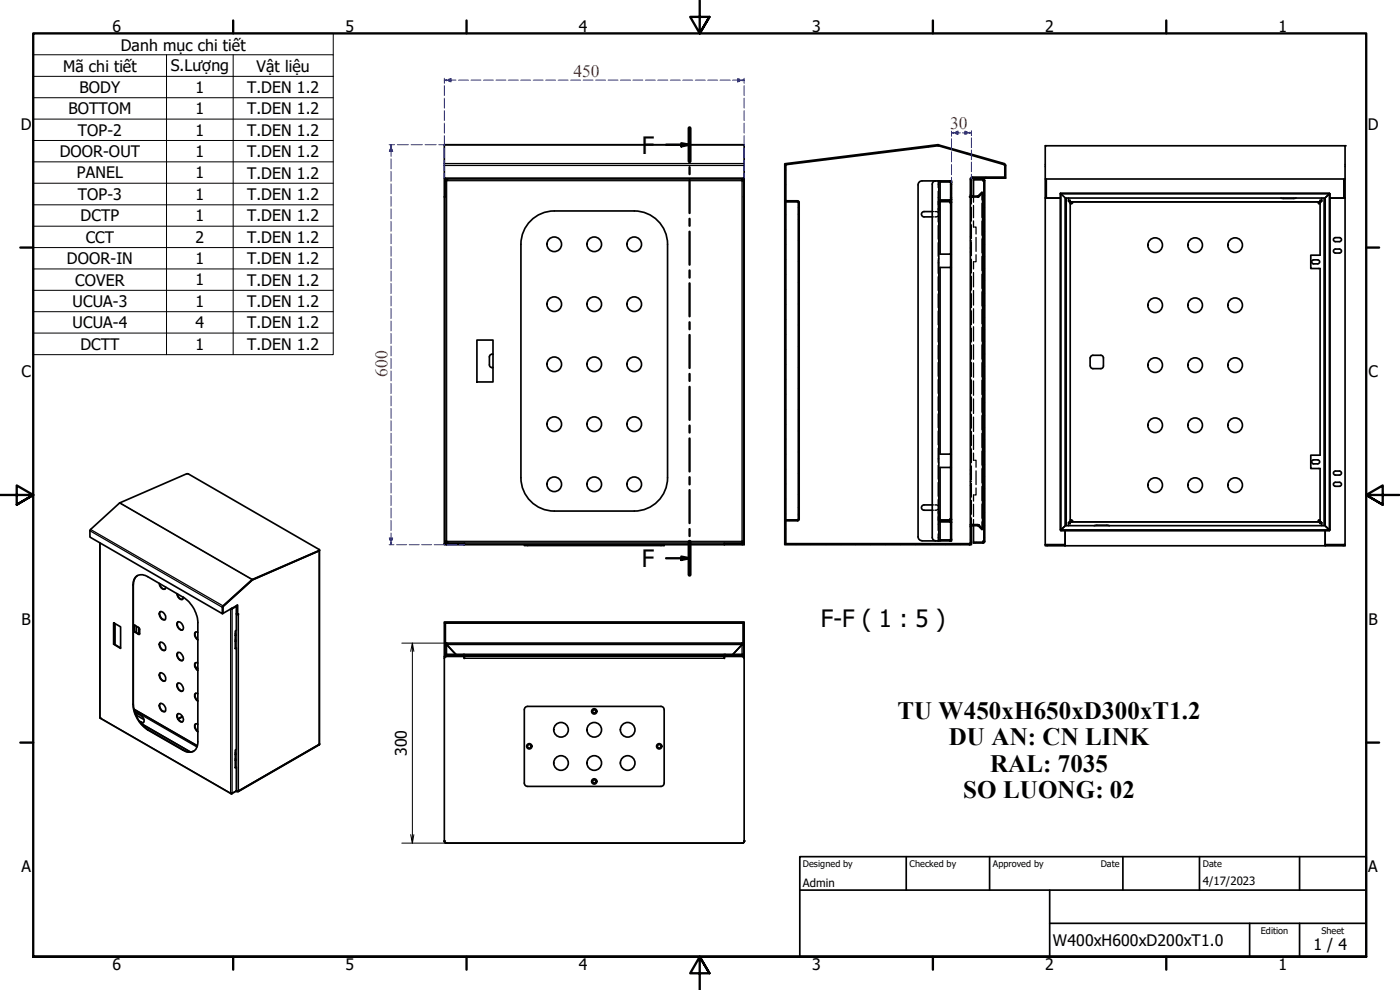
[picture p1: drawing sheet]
<svg xmlns="http://www.w3.org/2000/svg" width="420mm" height="297mm" viewBox="0 0 420 297" stroke-linecap="round" stroke-linejoin="round" font-family="sans-serif">
<!-- layer: Hatch (ISO) -->
<g fill="none" stroke="#000" stroke-width=".3">
<path d="M235.8 59.9l-.3 .3M235.8 55.4l-.3 .3M235.8 51l-.3 .2M237.9 48.8l-.3 .4M243.1 48.2l-.3 .4M248.2 47.5l-.4 .4M253.3 46.9l-.3 .4M258.4 46.3l-.3 .4M263.6 45.6l-.4 .4M268.7 45l-.3 .4M273.8 44.4l-.3 .4M279 43.7l-.4 .4"/>
<path d="M282.4 54.3l.2 .2M283.3 43.9l-.3 .3M286.8 44.9l-.3 .2M290.3 45.9l-.3 .3M291.2 57.8l.3 .2M291.2 54.2l.3 .1M293 58.9l.5 .2M293.8 46.9l-.3 .3M295.5 58.6l-.2 .1M295.5 54.9l-.2 .1M295.8 53.1l.6 .4M297.2 47.9l-.2 .2"/>
<path d="M300.7 48.9l-.2 .2M301.8 52.3l-.2 .3M235.8 77.9l-.3 .3M235.8 73.4l-.3 .3M235.8 68.9l-.3 .3M235.8 64.4l-.3 .3M236.4 60.2l.1 .3M239.6 78.5l.2 .4M239.6 72.1l.2 .5M239.6 65.8l.2 .4M281.6 62.5l.3 .3M283.7 60.1l.2 .1"/>
<path d="M284.1 60.2l.1 .3M285.3 75.1l.3 .4M285.3 68.8l.3 .3M285.3 62.4l.3 .4M295.5 76.9l-.2 .2M295.5 73.3l-.2 .1M295.5 69.6l-.2 .1M295.5 65.9l-.2 .1M295.5 62.3l-.2 .1M235.8 95.9l-.3 .2M235.8 91.4l-.3 .3M235.8 86.9l-.3 .3"/>
<path d="M235.8 82.4l-.3 .3M239.6 97.5l.2 .5M239.6 91.2l.2 .4M239.6 84.8l.2 .5M285.3 94.2l.3 .3M285.3 87.8l.3 .4M285.3 81.5l.3 .3M295.5 98.9l-.2 .1M295.5 95.2l-.2 .2M295.5 91.6l-.2 .1M295.5 87.9l-.2 .2M295.5 84.3l-.2 .1"/>
<path d="M295.5 80.6l-.2 .1M235.8 118.3l-.3 .3M235.8 113.8l-.3 .3M235.8 109.3l-.3 .3M235.8 104.8l-.3 .3M235.8 100.3l-.3 .3M239.6 116.6l.2 .4M239.6 110.2l.2 .5M239.6 103.9l.2 .4M285.3 119.6l.3 .3M285.3 113.2l.3 .4M285.3 106.9l.3 .3"/>
<path d="M285.3 100.5l.3 .4M295.5 117.3l-.2 .1M295.5 113.6l-.2 .1M295.5 109.9l-.2 .1M295.5 106.2l-.2 .2M295.5 102.6l-.2 .1M235.8 136.3l-.3 .3M235.8 131.7l-.3 .4M235.8 127.3l-.3 .3M235.8 122.8l-.3 .3M239.6 135.6l.2 .5M239.6 129.3l.2 .4"/>
<path d="M239.6 122.9l.2 .5M285.3 138.6l.3 .4M285.3 132.3l.3 .3M285.3 125.9l.3 .4M295.5 139.2l-.2 .2M295.5 135.6l-.2 .1M295.5 131.9l-.2 .2M295.5 128.3l-.2 .1M295.5 124.6l-.2 .1M295.5 120.9l-.2 .2M235.8 158.7l-.3 .3M235.8 154.2l-.3 .3"/>
<path d="M235.8 149.7l-.3 .3M235.8 145.2l-.3 .3M235.8 140.8l-.3 .2M236.7 156l.2 .3M239.6 154.7l.2 .4M239.6 148.3l.2 .5M239.6 142l.2 .4M282.1 156.3l-.1 .1M284.4 156l.1 .3M285.3 151.3l.3 .4M285.3 145l.3 .3M285.6 156.8l-.3 .3"/>
<path d="M291.4 157.6l.2 .2M295.5 157.6l-.2 .1M295.5 153.9l-.2 .1M295.5 150.2l-.2 .2M295.5 146.5l-.2 .2M295.5 142.9l-.2 .2M238.6 163.1l.3 .3M243.1 163.1l.2 .3M247.5 163.1l.3 .3M252 163.1l.3 .3M256.5 163.1l.3 .3M261 163.1l.3 .3"/>
<path d="M265.5 163.1l.3 .3M270 163.1l.3 .3M274.5 163.1l.3 .3M279 163.1l.3 .3M282.5 162l-.2 .3M283.5 163.1l.3 .3M288 163.1l.2 .3M291.2 161.9l.3 .3M293.1 162.7l-.5 .2M295.5 161.2l-.2 .2"/>
</g>
<!-- layer: Visible (ISO) -->
<g fill="none" stroke="#000" stroke-width=".51">
<path d="M133.3 43.4h90v10.1h-90zM133.3 59v104.1h6v.3M133.3 53.5v5.5h.2M133.5 53.5v5.6h-.2M133.5 54.2v108.2M133.7 53.7v.2M133.8 54.1l.2-.1zM134 54h-.1M134 53.7l-.5 .5M134 53.7v.5h-.5M134 53.7v.3M134 53.7h88.7"/>
<path d="M222.7 53.7l.4 .5M222.7 53.7l.2 .5M222.7 53.7v.5h.4M223.1 53.5v.4M223.1 59.1h.2v104h-.5M223.1 59l.2 .1M223.1 54.2v108.2M223.3 53.5v5.5M235.5 49.5h.3v113.6h-.3zM236.2 49.3l-.4 .2M275.5 55.5v105.6l.3 .6 .9 .5M280.8 54.3a.98 .98 0 0 0-1 1v106"/>
<path d="M281.6 43.7l19.7 5.7 .2 .3M281.7 43.5l19.7 5.6 .4 .6v3.8h-.2v-3.9M281.7 43.4l-46.2 5.7v.4l46.1-5.8M281.7 54.3v5.9M282.1 54.3h-5.8l-.5 .5-.3 .7M282.1 54.5v-.2h3.5v.5M282.1 54.5v5.6h3M282.1 54.5h3.1M285.1 54.5l.2 .3M285.1 54.3l.5 .5M285.2 60l-.1 .1M285.3 59.8l-.2 .2"/>
<path d="M285.3 54.8v.5h.3v-.5M285.3 59.8v-.5h.3v.5M285.3 59.8l-.2 .3M285.3 55.3v4M285.6 59.8l-.5 .4 .5 .5M285.6 59.8v102.5h-3.5v-.3h3M285.6 55.3v4M291.2 59h-.2l.2 .1v98.3h2.2M291.2 58.5l.2 .4 .4 .2M291.5 59.1h1.9M291.8 53.5l-.3 .2v4.8l.3 .3M291.8 53.1l-.4 .2-.2 .4v5.4l.3-.1"/>
<path d="M291.8 53.1h9.8v.4h-9.8M291.8 58.9h1.6M292.2 54v4.9M293.6 58.7l-.2 .1M293.6 58.7l1.1-1.1 .2 .2-1.1 1.2M293.8 58.9l-.4 .2M294.9 57.8v100.9M295 53.7h-2.8v.3h2.8M295 54v.2zM295 54.2h.3v108.2M295.1 53.7l.4 .5M295.1 54l.2 .2"/>
<path d="M295.5 54.2v108.3l-.4 .4M313.7 43.7h90v10h-90zM313.7 59.4v104h5.9v.4M313.7 53.7v5.7h.3v-5.4M313.7 59.4h.2M313.9 53.7v5.7h4.3h-3.9M318.3 58.2v-.2h80.7l-1.2 1.2 1.4-1v100.8l-1.4-1.1 1.2 1.1v.2h-80.6v-.2l1.1-1.1-1.3 1.1v-100.8h80.8v100.8h-80.6v-100.8l1.1 1M319.7 59.4h78v98.3h-78zM320 59.4v98.3M320.7 59.4v.9M384.4 59.4h4.6M396.7 59.4v.9"/>
<path d="M397.4 59.4v98.3M403.4 54v5.4h-4.2h3.9M403.4 59.4h.3v104h-.6M403.4 53.7v5.7h.3M403.7 53.7v5.7M159.7 65.8a10 10 0 0 1 6.7-2.5h23.9a10 10 0 0 1 10 10v70a10 10 0 0 1-9.9 10h-24.1a10 10 0 0 1-10-10v-70a10 10 0 0 1 3.4-7.5zM235.8 60.5h3.5M239.3 60.5h-3.5v-.3h3.6l.4 .5M239.3 60.5l.3 .2v95.2l-.3 .1M239.3 60.5l.2 .1M239.4 60.5l.2 .2M239.8 60.8v95"/>
<path d="M279.8 63.5h-2.5a.79 .79 0 0 0-.8 .8 .79 .79 0 0 0 .8 .8h2.5M281.6 60.5v2.5h.3v-2.5M281.7 63v90.5M282.1 60.2h3h-3v.3h3M282.1 60.1h3M282.1 60.5v15.7h3.2M282.2 60.1l-.5 .4M282.2 60.3l-.3 .2M285.1 60.5v.3zM285.1 60.8h.2v95h-.2M285.1 60.5l.2 .2M320.7 60.3l.5-.2-.3 .2"/>
<path d="M320.7 60.3h.2M320.9 60.3l.3-.2-.3 .5M320.9 60.6h75.5M320.9 60.3v.3M321.2 61.1v95M321.7 60.8l-.3 .2 .3-.2v.3h-.5M321.7 60.8l-.2 .1M321.7 60.6l-.4 .1-.1 .4M321.7 60.6v.2M394.2 79.2h1.2M394.2 78h1.2M394.2 78a.6 .6 0 0 0-.6 .6 .6 .6 0 0 0 .6 .6"/>
<path d="M395.4 78a.6 .6 0 0 1 .6 .6 .6 .6 0 0 1-.6 .6M395.7 60.6v.5h.5M395.7 60.8h.1M395.7 60.6l.3 .1 .2 .4M395.7 60.8l.2 .3M395.7 60.6v.2M396.2 61.1v15.5h-2.8v4h2.8v56h-2.8v4h2.8v15.5M396.4 60.3l-.2-.2 .5 .2M396.4 60.3l-.2-.2 .2 .5M396.4 60.3h.3M396.4 60.3v.3M402 71.3h-1.2a.6 .6 0 0 0-.6 .6 .6 .6 0 0 0 .6 .6h1.2"/>
<path d="M402 74.7h-1.2a.6 .6 0 0 0-.6 .6 .6 .6 0 0 0 .6 .6h1.2M402 71.3a.6 .6 0 0 1 .6 .6 .6 .6 0 0 1-.6 .6M402 74.7a.6 .6 0 0 1 .6 .6 .6 .6 0 0 1-.6 .6M285.3 80.2h-3.2v56.1h3.2M143.1 102h4.9v12.6h-4.9zM148 106.3h-.3a.79 .79 0 0 0-.8 .8v2.4a.85 .85 0 0 0 1.1 .8M327.2 107.4v2.4M327.2 109.8a.79 .79 0 0 0 .8 .8M328 106.6h2.4M328 110.6h2.4M328 106.6a.79 .79 0 0 0-.8 .8M330.4 106.6a.79 .79 0 0 1 .8 .8v2.4"/>
<path d="M331.2 109.8a.79 .79 0 0 1-.8 .8M394.2 139.2h1.2M394.2 138h1.2M394.2 138a.6 .6 0 0 0-.6 .6 .6 .6 0 0 0 .6 .6M395.4 138a.6 .6 0 0 1 .6 .6 .6 .6 0 0 1-.6 .6M27.1 158.9l8.8-8 20.4-8.8 39.6 22.8v.2l-20.2 8.7-8.8 8-.2 .3v2l-39.7-23zM235.8 156h3.7M239.6 155.8l-.2 .2M239.8 155.8l-.5 .5h-3.5v-.3h3.5M279.8 151.5h-2.5a.79 .79 0 0 0-.8 .8 .79 .79 0 0 0 .8 .8h2.5M281.6 156v-2.5h.3v2.5M281.7 156l.5 .5"/>
<path d="M281.7 156.3v6M281.9 156l.3 .3M285.1 156.5l.2 .3M285.1 156h-3v.3h3h-3M285.1 155.8v.2zM285.1 156.5h-3v5.5h3M285.1 156.5l.1 .1M285.1 156.5l.2 .2M285.3 155.8l-.2 .2M285.3 156.8v5l-.2 .2M285.3 140.3h-3.2v15.7M285.6 155.8l-.5 .5 .5 .4"/>
<path d="M291.2 158v4.8l-.3 .3h-55.4v.3h55.5M291.2 157.4v.1M291.5 157.4l-.3 .1v.5M291.5 157.5h.1M291.8 157.4l-.4 .2-.2 .4M291.8 157.7l-.3 .3v4.8M291.8 157.7h1.6M292.2 157.7v5M293.4 157.7l.2 .1M293.4 157.4l1.5 1.3-.2 .2-1.1-1.1M320.7 156.8l.5 .3-.3-.3M320.7 156.8v.9"/>
<path d="M320.7 156.8h.2M320.9 156.6l.3 .5-.3-.3M320.9 156.6v.2M320.9 156.6h75.5M321.2 156.1l.1 .3 .4 .2M321.2 156.1h.5v.5M321.4 156.1l.3 .2zM321.5 156.3h.2M321.7 156.3v.3M332.2 157.6l-3.8 .1M332.2 157.6l.8 .1M395.7 156.3h.1"/>
<path d="M395.7 156.3v.3M395.9 156.1l-.2 .2M396.2 156.1h-.5v.5M396.2 156.1l-.2 .3-.3 .2M396.4 156.6l-.2 .5 .2-.3M396.4 156.8l-.2 .3 .5-.3M396.4 156.6v.2M396.4 156.8h.3M396.7 156.8v.9M397.7 159.2v4.6M402 141.3h-1.2a.6 .6 0 0 0-.6 .6 .6 .6 0 0 0 .6 .6h1.2M402 144.7h-1.2a.6 .6 0 0 0-.6 .6 .6 .6 0 0 0 .6 .6h1.2"/>
<path d="M402 141.3a.6 .6 0 0 1 .6 .6 .6 .6 0 0 1-.6 .6M402 144.7a.6 .6 0 0 1 .6 .6 .6 .6 0 0 1-.6 .6M30 162.9v52.5l39.3 22.7M40.7 173.2a2.79 2.79 0 0 1 3.6-.2l10.6 6.2a9.6 9.6 0 0 1 4.5 7.6v35.8a2.7 2.7 0 0 1-1.3 2.8 2.7 2.7 0 0 1-3.2-.3l-10.6-6.1a9.7 9.7 0 0 1-4.4-7.7v-36.1l.3-1.2zM41.3 172.7a3.3 3.3 0 0 0-1.3 2.8v35.8a10 10 0 0 0 4.4 7.6l10.7 6.1a3 3 0 0 0 3 .3M47.8 175.1l.1 .6a1.08 1.08 0 0 0 1.8 .8v-.4M47.9 175.1l.3 .8a1.14 1.14 0 0 0 1.3 .8M53.1 178.1l.2 .6a1.15 1.15 0 0 0 1.6 1l.2-.5M53.2 178.2l.1 .2a1.5 1.5 0 0 0 1.5 1.4M95.8 165.3l-20.1 8.7-8.7 7.9M95.8 165.3l-20 8.7-8.8 7.9M95.9 165v58.4l-24.4 14.1-.6-.1"/>
<path d="M95.9 165.1l-.1 .2M133.5 162.4l.2 .4 .3 .1M133.5 162.4h.5v.5M133.8 162.4l.2 .3zM133.9 162.6l.1 .1M134 162.7v.2M134 162.9h88.7M139.4 162.9v.2h-6.1v.3h6M139.4 163.1v.3M157.4 163.4v.3h41.9v-.3M217.4 163.1h5.9v.3h-5.9M217.4 162.9v.5"/>
<path d="M217.4 163.1v.3h-78.1M222.9 162.4l-.2 .5M223.1 162.4l-.1 .4-.3 .1M223.1 162.4h-.4v.5M276.7 162.3h5M279.8 161.2a.98 .98 0 0 0 1 1M281.7 162.3h.4M285.2 162h-.1M285.3 161.8l-.2 .2M285.6 161.8l-.5 .5M291.5 162.8v.3M291.5 163.1v.3h-.5"/>
<path d="M291.5 162.8l-.1 .5-.5 .1M295 162.7h-2.8v.2h2.8M295 162.4v.3zM295 162.4h.3M295.3 162.5l-.2 .2M319.7 163.1v-3.9v4.2h-6v.4h5.9M319.7 163.4v.4M397.7 163.4h5.4M397.8 163.4v.4h-78.2M403.1 163.4h.6v.4h-5.9M34.2 186.9l-.1 6.4v-6.4l2.1 1.2v6.4l-2.1-1.2M34.2 193.2l2 1.2"/>
<path d="M34.4 187.1v6.2M40.2 187.6l1.6 .9v1.9l-1.5-.9zM40.3 187.6l.1 1.8 1.4 .9M41.6 188.3v1.9M47.9 192.8a1.48 1.48 0 0 1 1.5 .7 1.48 1.48 0 0 1 0 1.6 1.63 1.63 0 0 1-1.5-2.3zM48.1 183.6a1.56 1.56 0 0 1 1.3 2.4 1.66 1.66 0 0 1-1.3-2.4zM48.1 192.7a1.68 1.68 0 0 0 1.4 2.4M48.1 183.5a1.68 1.68 0 0 0 1.4 2.4M53.3 195.8a1.56 1.56 0 0 1 1.4 2.4 1.66 1.66 0 0 1-1.4-2.4zM53.3 186.6a1.56 1.56 0 0 1 1.4 2.4 1.62 1.62 0 0 1-1.4-2.4zM53.4 195.8a1.68 1.68 0 0 0 1.4 2.4M53.4 186.6a1.65 1.65 0 0 0 1.4 2.4"/>
<path d="M58.7 189.7a1.63 1.63 0 0 0 .7 2.2M58.7 198.9a1.55 1.55 0 0 0 .7 2.1M59.4 189.7a.67 .67 0 0 0-.9 .1 .67 .67 0 0 0-.1 .8l1 1.4M59.4 198.9a.67 .67 0 0 0-.9 .1 .67 .67 0 0 0-.1 .8l.6 1.1 .4 .3M66.9 182.1l-.2 2M66.9 182.1v2l4.4-2.6v2.9M67 181.9l-.1 .2M69.2 182.7h.1M69.2 182.7h.5M69.3 182.7h.2M69.3 182.6v.1M69.5 182.5v.2"/>
<path d="M69.5 182.7h.2M69.6 182.5l.1 .2M70.6 190.1l.2 .3-.2 .3M70.6 190.5l.2 .1M70.6 191.8l.2 .3-.2 .4M70.6 192.3l.2 .1M70.9 181.8v7.3l-.3 .2v5.3l.3-.2-.3 .1M70.9 194.4v30.4l-.3 .2v5.4l.3-.2h-.3M71.1 184.3l.1-2.7v2.7l.4-.1-.2 .1M133.3 186.6h90v.3h-90zM133.3 197v55.4M133.5 197.1l89.8-.1v.5"/>
<path d="M133.5 193.4h.5h-.2M133.5 193.4v2.5M133.5 193.4h.3M133.7 193.2v-6.3h-.4v10.1M133.7 196.1v.5M134 197l-.5 .1-.1 .5M134 193.2l-.2 .2M134 193l-.5 .4M134 196.3l-.5-.4 .4 .4h2.9M134 193v.4M134 193.4l2.8 2.9M134 193h88.7"/>
<path d="M136.8 196.3h86.3M139.1 196.3l-.1 .5-.2 .1M139.3 197.2h.1M139.4 196.3v1.2l-.1-.5M139.4 196.6l-.1 .3M217.4 196.3v1.2v-.9M217.4 197.2h.1M217.7 196.3v.5l.3 .1M222.7 193.2l.2 .2M222.7 193l.4 .4M222.7 193.4h.4zM222.7 193v.4"/>
<path d="M222.7 193.4l-2.7 2.9M222.7 197l.5 .1 .1 .5M223.1 186.9h-89.6v10.1h-.2M223.1 186.9v6.3M223.1 196.3v.7M223.1 186.9h.2M223.1 193.4v2.9M223.3 186.9v10.1M223.3 197.5v54.9M40.2 212.8l19 11M40.5 213.9l1.9 .8a1.17 1.17 0 0 1 .8 1 1.17 1.17 0 0 1-.5 1.2l-.8-.4M40.8 214.5l2.4 1.4"/>
<path d="M41.3 214.1l-.6 .3M41.8 216.3l.9 .5h.4M42.4 217.2l14.7 8.4M47.9 211.3a1.33 1.33 0 0 1 1.8 1.5 .76 .76 0 0 1-.7 .8 .76 .76 0 0 1-.8-.7 1.57 1.57 0 0 1-.3-1.6zM48.1 201.9a1.56 1.56 0 0 1 1.3 2.4 1.62 1.62 0 0 1-1.3-2.4zM48.1 201.9a1.65 1.65 0 0 0 1.4 2.4M48.1 211.1a1.68 1.68 0 0 0 1.4 2.4M53.3 205.1a1.32 1.32 0 0 1 1.7 1.3 .73 .73 0 0 1-.4 1 .73 .73 0 0 1-.9-.4 1.62 1.62 0 0 1-.4-1.9zM53.3 214.2a1.56 1.56 0 0 1 1.4 2.4 1.62 1.62 0 0 1-1.4-2.4zM53.4 205a1.65 1.65 0 0 0 1.4 2.3M53.4 214.2a1.65 1.65 0 0 0 1.4 2.3M54.7 214.9l-1.2 .7"/>
<path d="M54.8 215.1l-1.3 .7M58.7 200.2l.7 .4M58.7 217.2a1.63 1.63 0 0 0 .7 2.2M58.7 208a1.61 1.61 0 0 0 .7 2.2M59.4 217.3a.67 .67 0 0 0-.9 0 .67 .67 0 0 0-.1 .9l1 1.4M59.4 208.1a.7 .7 0 0 0-1 .2 .7 .7 0 0 0 .1 .9l.9 1.2M158.3 211.9a.98 .98 0 0 0-.9 1v22M158.4 211.9h39.9a.98 .98 0 0 1 1 1v22M69.5 238.1l-.3-.1 .5 .1M69.5 238.1h.2M69.5 238.1h.1M70.6 225.8l.2 .3-.2 .3"/>
<path d="M70.6 226.2l.2 .2M70.6 227.6l.2 .3-.2 .2M70.6 228l.2 .1M70.9 237.4l-1.3 .7M70.9 230.2v7.1M70.9 237.3v.1M95.9 223.2l-24.3 14.1h-.7M157.4 235a.98 .98 0 0 0 .9 1M199.3 235a.98 .98 0 0 1-1 1h-39.9M133.3 252.4l.3 .4 .4 .2M133.3 252.3l.2 .4 .5 .3M133.4 252.4l.1 .4 .5 .2"/>
<path d="M134 253h88.8M223.3 252.4l-.1 .4-.5 .2M223.3 252.4l-.2 .4-.3 .2M223.3 252.3v.4l-.5 .3"/>
<circle cx="166.3" cy="73.3" r="2.19"/>
<circle cx="178.3" cy="73.3" r="2.19"/>
<circle cx="190.3" cy="73.3" r="2.19"/>
<circle cx="346.7" cy="73.6" r="2.19"/>
<circle cx="358.7" cy="73.6" r="2.19"/>
<circle cx="370.7" cy="73.6" r="2.19"/>
<circle cx="166.3" cy="91.3" r="2.19"/>
<circle cx="178.3" cy="91.3" r="2.19"/>
<circle cx="190.3" cy="91.3" r="2.19"/>
<circle cx="346.7" cy="91.6" r="2.19"/>
<circle cx="358.7" cy="91.6" r="2.19"/>
<circle cx="370.7" cy="91.6" r="2.19"/>
<circle cx="166.3" cy="109.3" r="2.19"/>
<circle cx="178.3" cy="109.3" r="2.19"/>
<circle cx="190.3" cy="109.3" r="2.19"/>
<circle cx="346.7" cy="109.6" r="2.19"/>
<circle cx="358.7" cy="109.6" r="2.19"/>
<circle cx="370.7" cy="109.6" r="2.19"/>
<circle cx="166.3" cy="127.3" r="2.19"/>
<circle cx="178.3" cy="127.3" r="2.19"/>
<circle cx="190.3" cy="127.3" r="2.19"/>
<circle cx="346.7" cy="127.6" r="2.19"/>
<circle cx="358.7" cy="127.6" r="2.19"/>
<circle cx="370.7" cy="127.6" r="2.19"/>
<circle cx="166.3" cy="145.3" r="2.19"/>
<circle cx="178.3" cy="145.3" r="2.19"/>
<circle cx="190.3" cy="145.3" r="2.19"/>
<circle cx="346.7" cy="145.6" r="2.19"/>
<circle cx="358.7" cy="145.6" r="2.19"/>
<circle cx="370.7" cy="145.6" r="2.19"/>
<circle cx="168.4" cy="219" r="2.19"/>
<circle cx="178.3" cy="213.4" r=".79"/>
<circle cx="178.3" cy="213.4" r=".48"/>
<circle cx="178.3" cy="219" r="2.19"/>
<circle cx="188.4" cy="219" r="2.19"/>
<circle cx="158.8" cy="223.9" r=".54"/>
<circle cx="158.8" cy="223.9" r=".79"/>
<circle cx="168.4" cy="228.9" r="2.19"/>
<circle cx="178.3" cy="234.5" r=".79"/>
<circle cx="178.3" cy="234.5" r=".48"/>
<circle cx="178.3" cy="228.9" r="2.19"/>
<circle cx="188.4" cy="228.9" r="2.19"/>
<circle cx="197.8" cy="223.9" r=".79"/>
<circle cx="197.8" cy="223.9" r=".54"/>
</g>
<!-- layer: Visible Narrow (ISO) -->
<g fill="none" stroke="#000" stroke-width=".38">
<path d="M133.3 43.5h90M133.3 49.1h90M133.3 49.6h90M133.5 53.7h.5M134 54v108.7M134 54.2h88.7v108.2h-88.7M222.7 53.7h.4M27 159.2l39.7 23 .2-.1M27.2 158.9l39.8 23M35.9 150.9l39.8 23.1M36 150.9l39.8 23.1M30 162.9v52.5l39.2 22.6v-55.3"/>
<path d="M40 175.5l-.1 .1M95.8 165.1v58.4M134 162.9v.5M158.4 163.4v.3M198.4 163.4v.3M222.8 162.4v.3M222.8 162.9v.5M34.5 187.1v6.3M40.3 187.8h-.2M40.3 189l-.2 .1M40.5 187.6v1.9M40.6 189.6l-.1 .1"/>
<path d="M41 187.9v1.9M41.7 190.2l-.2 .1M70.6 190.6h.1M70.7 192.3l-.1 .1M70.9 182l-1.2 .7v55.3l1.2-.8M71.1 184.3v53.2M71.6 184.3v53.2M133.5 196.6h89.6M134 196.3v-2.9h88.7v2.9M139.4 197.5h78M40 211.3h-.1M40.2 212.7l19 11"/>
<path d="M40.3 213.3l18.8 10.8M41 213.9v.4M42.3 217l14.9 8.6M42.5 216.7l-.1 .1M44.4 218.9l-.1 .1M58.6 200.1l.8 .4M55.1 225l-.2 .1M70.6 228.1h.1M70.7 226.3l-.1 .1"/>
</g>
<!-- layer: Visible (ISO) -->
<g fill="#000">
<circle cx="134" cy="53.7" r=".25"/>
<circle cx="134" cy="54" r=".25"/>
<circle cx="222.7" cy="53.7" r=".25"/>
<circle cx="222.7" cy="54" r=".25"/>
<circle cx="313.7" cy="43.7" r=".25"/>
<circle cx="403.7" cy="43.7" r=".25"/>
<circle cx="321.7" cy="60.8" r=".25"/>
<circle cx="321.7" cy="156.3" r=".25"/>
<circle cx="134" cy="162.7" r=".25"/>
<circle cx="134" cy="162.9" r=".25"/>
<circle cx="222.7" cy="162.7" r=".25"/>
<circle cx="222.7" cy="162.9" r=".25"/>
<circle cx="71.2" cy="184.3" r=".25"/>
<circle cx="30.1" cy="215.5" r=".25"/>
<circle cx="133.3" cy="252.3" r=".25"/>
<circle cx="223.3" cy="252.3" r=".25"/>
</g>
<!-- layer: Visible Narrow (ISO) -->
<g fill="#000">
<circle cx="134" cy="162.7" r=".19"/>
<circle cx="69.2" cy="182.7" r=".19"/>
<circle cx="134" cy="253" r=".19"/>
<circle cx="222.8" cy="253" r=".19"/>
</g>
<!-- layer: Hidden (ISO) -->
<g fill="none" stroke="#000" stroke-width=".38">
<path d="M235.7 49.4l-.2 .1M236.2 49.3l-.3 .1M281.5 43.7h.1M281.6 54.3v2M281.6 57.4v4.1M281.6 59.3h.1M281.6 55.3h.1M285.1 54.3v.2M285.2 54.5l.4 .3-.2-.1M285.3 54.3v.1M285.3 58h.3M285.3 56.6h.3"/>
<path d="M285.3 59.9l-.1 .1M285.4 59.9l-.1 .2M291.2 58.5h.3v.2M291.2 59h.3M291.5 53.6v.1M291.5 58.9v2.3M291.7 53.5h-.2M291.7 53.5h.1M292.2 58.9v1.8M293.4 59.1h.1M293.4 58.9h.1M293.4 59v.1"/>
<path d="M293.5 58.8l.1 .1M293.6 59l-.2 .1M293.6 59l-.1 .1M293.6 58.7l.2 .3M293.7 59l-.1 .1M293.7 59h.1M293.8 59h.1M293.9 58.6l-.3 .4M294.7 57.8l-.4 .4M294.7 57.8h.2M294.7 57.8v2.2M295 53.8v.2"/>
<path d="M295 53.9h.1M295.3 54.2h.2M239.3 60.2v.3M239.5 60.6h.1M239.6 60.8h.1M239.6 64.2h.1M239.6 62.3h.1M239.7 60.7l.1 .1M239.8 64.2h.1M239.8 62.3h.1M279.8 65.1h.4M279.8 63.5h.4"/>
<path d="M280.5 63.5h.7l.4 .4M281.6 78.9h.1M281.6 77.6h.1M281.6 62.5v4.1M281.6 67.7v4M281.6 72.8v4.1M281.6 78v4M281.6 64.7l-.2 .2-.9 .2M281.7 60.2v.9M281.7 62.1v.9M282.1 60.1v.1M285.1 60.2v.2"/>
<path d="M285.1 60.4h.1M285.1 60.1v.4M285.3 60.4v.4h.3M285.3 76.2h.3M291.2 72.2h.3M291.2 71h.3M291.2 75.6h.3M291.2 74.4h.3M291.5 62.2v4.1M291.5 67.4v4.2M291.5 72.6v4.1M291.5 77.8v4.1"/>
<path d="M292.2 66.3v1.8h.2M292.2 61.6v3.7M292.4 78.5h-.2v2.2M292.7 68.1h.2v2.1M292.9 76.4v2.1h-.2M292.9 71.2v4.2M294.7 61v4.3M294.7 66.3v4.3M294.7 71.7v4.2M294.7 76.9v4.3M281.6 83v4.2M281.6 88.2v4.1"/>
<path d="M281.6 93.3v4.2M281.6 98.5v4.1M285.3 80.2h.3M291.5 82.9v4.1M291.5 88.1v4.2M291.5 93.3v4.1M291.5 98.5v4.1M292.2 81.8v4.3M292.2 87.2v4.4M292.2 92.6v4.4M292.2 98v4.3M294.7 82.3v4.2"/>
<path d="M294.7 87.6v4.2M294.7 92.9v4.2M294.7 98.2v4.2M281.6 103.6v4.1M281.6 108.8v4.1M281.6 113.9v4.1M281.6 119v4.2M291.5 103.6v4.1M291.5 108.8v4.2M291.5 114v4.1M291.5 119.1v4.2M292.2 103.4v4.4"/>
<path d="M292.2 108.9v4.3M292.2 114.3v4.3M292.2 119.7v4.4M294.7 103.5v4.2M294.7 108.8v4.3M294.7 114.1v4.2M294.7 119.4v4.3M281.6 138.9h.1M281.6 137.7h.1M281.6 124.2v4.1M281.6 129.3v4.2M281.6 134.5v4.1"/>
<path d="M281.6 139.6v4.1M285.3 136.3h.3M291.5 124.3v4.1M291.5 129.5v4.2M291.5 134.7v4.1M291.5 139.8v4.2M292.2 135.9v2.2h.2M292.2 125.1v4.4M292.2 130.5v4.4M292.7 138.1h.2v2.1M294.7 124.7v4.3M294.7 130v4.3"/>
<path d="M294.7 135.4v4.2M239.3 156v.3M239.6 155.8h.1M239.6 154.3h.1M239.6 152.3h.1M239.6 155.9l-.1 .1M239.8 155.8l-.1 .1M239.8 154.3h.1M239.8 152.3h.1M279.8 153.1h.4M279.8 151.5h.4M280.5 151.5h.7l.4 .4"/>
<path d="M281.6 144.8v4.1M281.6 149.9v4.1M281.6 155.1v4.1M281.6 157.3h.1M281.6 152.6l-.4 .4-.7 .1M281.7 153.5v1M281.7 155.4v.9M282.1 156.3v.2M285.1 156.2v.1M285.1 156v.5M285.2 156.6h.1M285.3 156.4v.4h.3l-.2-.2"/>
<path d="M285.3 158.5h.3M285.3 140.3h.3M285.6 155.8h-.3v.3M291.2 142.2h.3M291.2 141h.3M291.2 145.7h.3M291.2 144.4h.3M291.5 145v4.1M291.5 150.2v4.1M291.5 155.4v2M291.5 157.5v.2M291.5 157.8v.2"/>
<path d="M292.2 151.3v3.7M292.2 155.9v1.8M292.4 148.5h-.2v1.9M292.9 146.4v2.1h-.2M292.9 141.3v4.1M293.4 157.4l.1 .1M293.4 157.4v.1M293.4 157.7h.1M293.5 157.5l.1 .1M293.5 157.5h.1M293.6 157.5h.1M293.6 157.7h-.1"/>
<path d="M293.6 157.6l.3 .4M293.6 157.5v.1M293.7 157.6h.1M293.8 157.5v.1M293.8 157.6l-.1 .1M294.3 158.4l.4 .3M294.7 158.7h.2M294.7 140.6v4.3M294.7 146v4.2M294.7 151.2v4.3M294.7 156.6v2.1M281.6 160.2v2.1"/>
<path d="M281.6 161.3h.1M285.1 162v.3M285.3 162.1v.2M285.3 160h.3M285.4 161.9l.2-.1-.4 .2M291 163.1v.3M291.2 162.8v.1M291.2 163.1h.1M291.4 163.1h.1M295 162.9h.1M295 162.7h.1M295.3 162.4h.2"/>
</g>
<g fill="#000">
<circle cx="293.6" cy="157.8" r=".19"/>
<circle cx="293.6" cy="157.6" r=".19"/>
<circle cx="293.7" cy="157.6" r=".19"/>
<circle cx="293.7" cy="157.7" r=".19"/>
</g>
<!-- layer: Section Line (ISO) -->
<g fill="none" stroke="#000" stroke-width=".7">
<path d="M206.9 38.5v9.9M199.9 43.4h7M204.5 43l2.4 .4-2.4 .5zM206.9 50.2v2M206.9 54v9.9M206.9 65.6v2.1M206.9 69.5v9.9M206.9 81.1v2.2M206.9 85v9.9M206.9 96.7v2.1M206.9 100.5v9.9M206.9 112.2v2.1"/>
<path d="M206.9 116.1v9.9M206.9 127.7v2.1M206.9 131.6v9.9M206.9 143.2v2.1M206.9 147.1v9.9M206.9 158.7v2.1M199.9 167.5h7M204.5 167l2.4 .5-2.4 .5zM206.9 162.5v10"/>
</g>
<path d="M206.9 38.5v9.9M206.9 162.5v10" fill="none" stroke="#000" stroke-width="1.2"/>
<path d="M204.5 43l2.4 .4-2.4 .5zM204.5 167l2.4 .5-2.4 .5z" fill="#000"/>
<!-- layer: Symbol (ISO) -->
<g fill="none" stroke="#000" stroke-width=".3">
<path d="M10 16.4v-6.4h90v6.4M10 16.4h90v6.5M10 16.4v90h90v-83.5M50 16.4v90M70 16.4v90M10 22.9h90M10 29.3h90M10 35.7h90M10 42.1h90M10 48.6h90M10 55h90M10 61.5h90"/>
<path d="M10 67.9h90M10 74.3h90M10 80.7h90M10 87.1h90M10 93.5h90M10 99.9h90"/>
</g>
<!-- layer: Border (ISO) -->
<g fill="none" stroke="#000" stroke-width=".7">
<path d="M70 6.1v3.9M140 6.1v3.9M210 0v10l-2.9-4.9h5.8l-2.9 4.9 2.9-4.9M280 6.1v3.9M350 6.1v3.9M6.1 74.3h3.9M410 74.3h3.9M0 148.5h10l-5-2.8v5.7l5-2.9-5 2.9M420 148.5h-10l5-2.8v5.7l-5-2.9 5 2.9M6.1 222.8h3.9M410 222.8h3.9M10 287.1v-277.1h400v277.1h-400h400"/>
<path d="M70 287.1v3.8M140 287.1v3.8M212.9 292l-2.9-4.9 2.9 4.9h-5.8l2.9-4.9v9.9M280 287.1v3.8M350 287.1v3.8"/>
</g>
<!-- layer: Title (ISO) -->
<path d="M240 257h170v30.1h-170zM272 257v10.1M297 257v10.1M337 257v10.1M360 257v10.1M390 257v10.1M240 267.1h170M315 277h95M315 267.1v20M375 277v10.1M390 277v10.1" fill="none" stroke="#000" stroke-width=".51"/>
<!-- layer: Dimension (ISO) -->
<path d="M221.4 24.1h.6M222.7 24.1h.6" fill="none" stroke="#00f" stroke-width=".3"/>
<path d="M221.4 23.6l1.9 .5-1.9 .5z" fill="#00f"/>
<path d="M133.3 24.1h.7M134.7 24.1h.7M221.4 24.2v.4l.6-.2M222 23.7l-.6-.1v.3M222.7 23.9l.6 .2-.6 .1" fill="none" stroke="#00f" stroke-width=".3"/>
<path d="M133.3 24.1l2.1-.5v1z" fill="#00f"/>
<g fill="none" stroke="#00f" stroke-width=".3">
<path d="M133.3 23.5v1.5M133.3 25.7v3M133.3 29.4v3M133.3 33.2v3M133.3 36.9v3M134 23.9l-.7 .2 .7 .1M134.7 23.7l.7-.1v.3M135.4 24.2v.4l-.7-.2M135.4 24.1h1.4M137.6 24.1h3M141.4 24.1h2.9M145.1 24.1h3"/>
<path d="M148.8 24.1h3M152.5 24.1h3.1M156.3 24.1h3M160 24.1h3M163.8 24.1h3M167.5 24.1h3M171.3 24.1h2.9M175 24.1h3M178.8 24.1h2.9M182.5 24.1h3M186.2 24.1h3M189.9 24.1h3"/>
<path d="M193.7 24.1h3M197.4 24.1h3M201.2 24.1h3M204.9 24.1h3M208.7 24.1h2.9M212.4 24.1h3M216.1 24.1h3M219.8 24.1h1.6M223.3 23.5v1.5M223.3 25.7v3M223.3 29.4v3M223.3 33.2v3"/>
<path d="M223.3 36.9v3M117.3 43.4v.7M117.3 44.8v.7M133.3 40.7v3M133.3 44.4v3M133.3 48.2v3M133.3 51.9v1.6M223.3 40.7v3M223.3 44.4v3M223.3 48.2v3M223.3 51.9v1.6"/>
</g>
<path d="M117.3 43.4l.6 2.1h-1.1z" fill="#00f"/>
<path d="M117 44.8l-.2 .7h.4M117.2 44.1l.1-.7 .2 .7M117.7 44.8l.2 .7h-.4M117.3 161.4v.7M117.3 162.7v.7" fill="none" stroke="#00f" stroke-width=".3"/>
<path d="M116.8 161.4h1.1l-.6 2z" fill="#00f"/>
<g fill="none" stroke="#00f" stroke-width=".3">
<path d="M285.6 39.9h.6M286.9 39.9h.6M116.8 43.4h1.6M117.3 45.5v1.4M117.3 47.7v3M117.3 51.4v3M117.3 55.2v3M117.3 58.9v3M119.3 43.4h3.3M123.4 43.4h3.3M127.6 43.4h3.3M131.7 43.4h1.6"/>
<path d="M117.3 62.7v2.9M117.3 66.4v3M117.3 70.2v2.9M117.3 73.9v3M117.3 77.6v3M117.3 81.3v3.1M117.3 85.1v3M117.3 88.8v3M117.3 92.6v3M117.3 96.3v3M117.3 100.1v2.9M117.3 103.8v3"/>
<path d="M117.3 107.6v2.9M117.3 111.3v3M117.3 115v3M117.3 118.8v3M117.3 122.5v3M117.3 126.2v3.1M117.3 130v3M117.3 133.7v3M117.3 137.5v2.9M117.3 141.2v3M117.3 145v2.9M117.3 148.7v3"/>
<path d="M117.3 152.4v3M117.3 156.2v3M117.3 159.9v1.5M116.8 163.4h1.4M117.2 162.7l.1 .7 .2-.7M117.2 161.4h-.4l.2 .7M117.5 161.4h.4l-.2 .7M119 163.4h3M122.8 163.4h3M126.6 163.4h2.9M130.3 163.4h3M134.1 163.4h3"/>
<path d="M137.9 163.4h1.5"/>
</g>
<path d="M120.6 193h13.4M123.8 193l-.5 2.4M124.2 195.4l-.4-2.4v60l-.5-2.6M120.6 253h13.4M124.2 250.4l-.4 2.6" fill="none" stroke="#000" stroke-width=".3"/>
<path d="M285.6 39.9l1.9-.5v.9z" fill="#00f"/>
<path d="M286.2 39.7l-.6 .2 .6 .1M286.9 39.5l.6-.1v.3M287.5 40v.3l-.6-.1M289.6 39.9h.6M290.9 39.9h.6" fill="none" stroke="#00f" stroke-width=".3"/>
<path d="M289.6 39.4l1.9 .5-1.9 .4z" fill="#00f"/>
<g fill="none" stroke="#00f" stroke-width=".3">
<path d="M285.6 39.4v1.5M287.5 39.9h.7M288.9 39.9h.7M289.6 40v.3l.6-.1M290.2 39.5l-.6-.1v.3M290.9 39.7l.6 .2-.6 .1M291.5 39.2v1.5M285.6 41.6v3.2M285.6 45.5v3.1M285.6 49.4v3M285.6 53.2v1.6M291.5 41.4v2.9"/>
<path d="M291.5 45v2.9M291.5 48.6v2.9M291.5 52.2v1.5"/>
</g>
<g font-size="7.5">
<text x="269.3" y="215.7">TU W450xH650xD300xT1.2</text>
<text x="284.8" y="223.6">DU AN: CN LINK</text>
<text x="297.1" y="231.5">RAL: 7035</text>
<text x="289.1" y="239.4">SO LUONG: 02</text>
</g>
<g font-size="7.2">
<text x="192.7" y="46.1">F</text>
<text x="192.7" y="170.2">F</text>
<text x="246.3" y="188">F-F ( 1 : 5 )</text>
</g>
<g font-size="5.3" fill="#f00">
<text x="172.1" y="23">450</text>
<text x="285.2" y="38.8">30</text>
<text x="116.3" y="113" transform="rotate(-90 116.3 113)">600</text>
</g>
<g font-size="4.8">
<text x="33.7" y="9.6">6</text>
<text x="103.7" y="9.6">5</text>
<text x="173.7" y="9.6">4</text>
<text x="243.7" y="9.6">3</text>
<text x="313.7" y="9.6">2</text>
<text x="383.7" y="9.6">1</text>
<text x="36.3" y="15.2">Danh mục chi tiết</text>
<text x="18.9" y="21.6">Mã chi tiết</text>
<text x="51.2" y="21.4">S.Lượng</text>
<text x="77" y="21.6">Vật liệu</text>
<text x="23.8" y="27.9">BODY</text>
<text x="58.7" y="27.9">1</text>
<text x="74.2" y="27.9">T.DEN 1.2</text>
<text x="20.5" y="34.3">BOTTOM</text>
<text x="58.7" y="34.3">1</text>
<text x="74.2" y="34.3">T.DEN 1.2</text>
<text x="6.2" y="38.9">D</text>
<text x="23.4" y="40.8">TOP-2</text>
<text x="58.7" y="40.7">1</text>
<text x="74.2" y="40.8">T.DEN 1.2</text>
<text x="410.5" y="38.9">D</text>
<text x="17.9" y="47.2">DOOR-OUT</text>
<text x="58.7" y="47.1">1</text>
<text x="74.2" y="47.2">T.DEN 1.2</text>
<text x="23.1" y="53.5">PANEL</text>
<text x="58.7" y="53.5">1</text>
<text x="74.2" y="53.6">T.DEN 1.2</text>
<text x="23.4" y="60">TOP-3</text>
<text x="58.7" y="60">1</text>
<text x="74.2" y="60">T.DEN 1.2</text>
<text x="24.2" y="66.4">DCTP</text>
<text x="58.7" y="66.4">1</text>
<text x="74.2" y="66.4">T.DEN 1.2</text>
<text x="25.7" y="72.8">CCT</text>
<text x="58.7" y="72.8">2</text>
<text x="74.2" y="72.8">T.DEN 1.2</text>
<text x="20.1" y="79.3">DOOR-IN</text>
<text x="58.7" y="79.2">1</text>
<text x="74.2" y="79.3">T.DEN 1.2</text>
<text x="22.5" y="85.7">COVER</text>
<text x="58.7" y="85.6">1</text>
<text x="74.2" y="85.7">T.DEN 1.2</text>
<text x="21.8" y="92.1">UCUA-3</text>
<text x="58.7" y="92.1">1</text>
<text x="74.2" y="92.1">T.DEN 1.2</text>
<text x="21.8" y="98.5">UCUA-4</text>
<text x="58.7" y="98.5">4</text>
<text x="74.2" y="98.5">T.DEN 1.2</text>
<text x="24.1" y="105">DCTT</text>
<text x="58.7" y="105">1</text>
<text x="74.2" y="105">T.DEN 1.2</text>
<text x="6.4" y="113.1">C</text>
<text x="410.7" y="113.1">C</text>
<text x="6.4" y="187.4">B</text>
<text x="410.7" y="187.4">B</text>
<text x="122.1" y="226.9" transform="rotate(-90 122.1 226.9)">300</text>
<text x="6.4" y="261.7">A</text>
<text x="410.7" y="261.7">A</text>
<text x="316" y="283.8">W400xH600xD200xT1.0</text>
<text x="394.2" y="285">1 / 4</text>
<text x="33.7" y="290.9">6</text>
<text x="103.7" y="290.9">5</text>
<text x="173.7" y="290.9">4</text>
<text x="243.7" y="290.9">3</text>
<text x="313.7" y="290.9">2</text>
<text x="383.7" y="290.9">1</text>
</g>
<g font-size="3.4">
<text x="241" y="266">Admin</text>
<text x="361" y="265.5">4/17/2023</text>
</g>
<g font-size="2.7">
<text x="241" y="260.1">Designed by</text>
<text x="273" y="260.1">Checked by</text>
<text x="298" y="260.1">Approved by</text>
<text x="330.3" y="260">Date</text>
<text x="361" y="260">Date</text>
<text x="378.4" y="280.1">Edition</text>
<text x="396.6" y="280.1">Sheet</text>
</g>
</svg>
